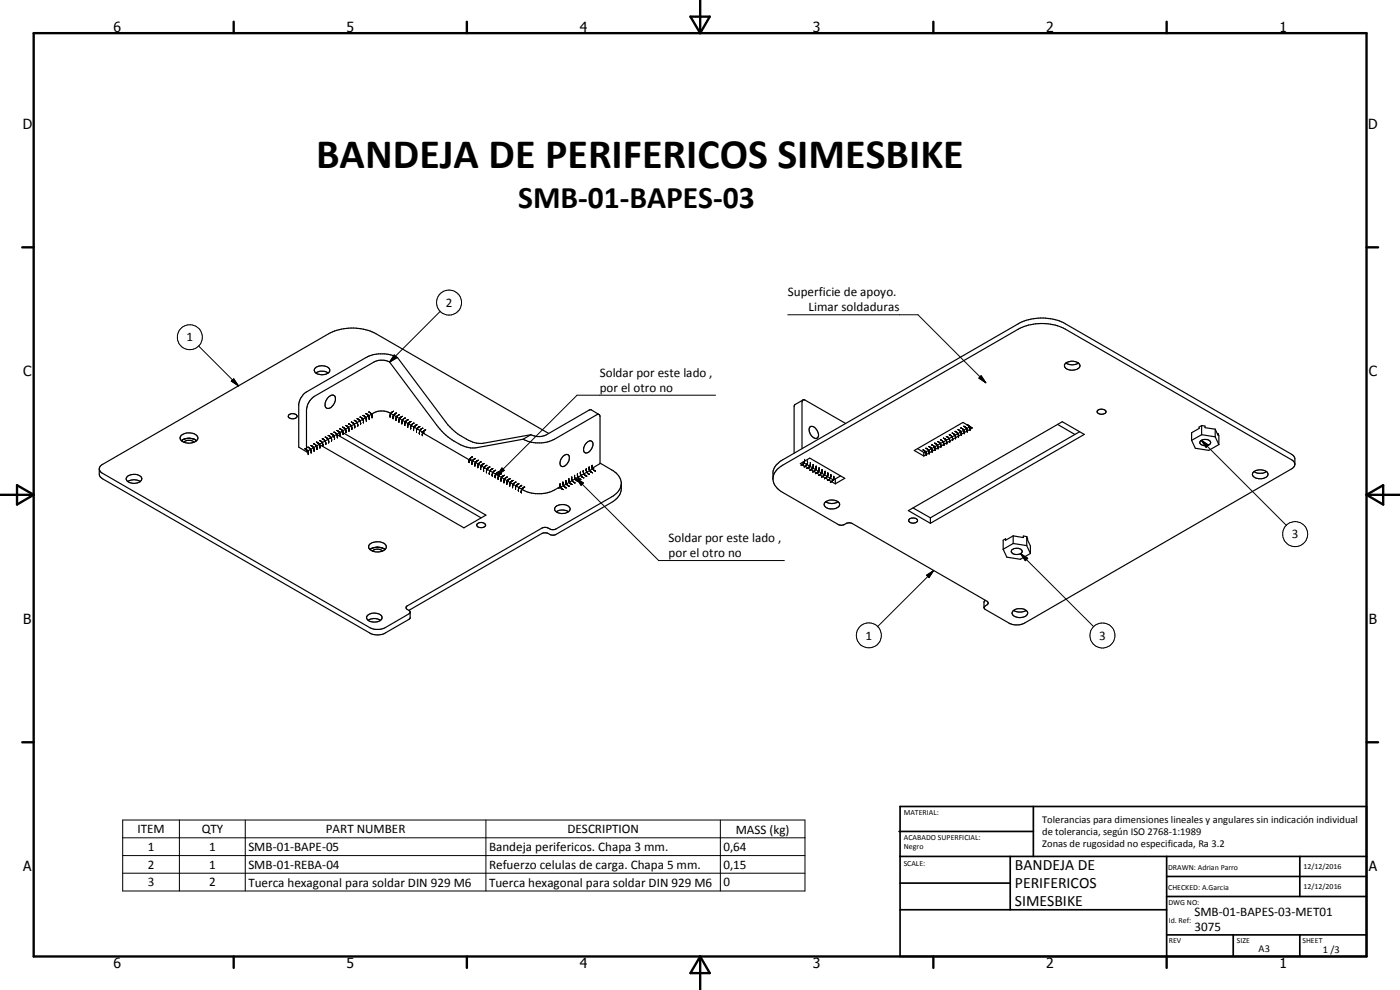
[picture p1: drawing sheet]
<svg xmlns="http://www.w3.org/2000/svg" width="420mm" height="297mm" viewBox="0 0 420 297" stroke-linecap="round" stroke-linejoin="round" font-family="sans-serif">
<g fill="none" stroke="#000" stroke-width=".35">
<path d="M94.5 110.5a3 3 0 0 1 4.5 .4 2.03 2.03 0 0 1-2.5 1.5 1.98 1.98 0 0 1-2.2-1.4zM94.8 111.9a3.6 3.6 0 0 1 3.7 0M98.2 119.5l1.1-.8a1.08 1.08 0 0 1 1.3 .2 1.08 1.08 0 0 1 0 1.4 2.42 2.42 0 0 1-2.5 2.2 1.78 1.78 0 0 1 0-2.7zM116.9 108.6a5.1 5.1 0 0 0-4.7 0l-17.9 10.3a5.2 5.2 0 0 0-2.3 4.1v12.6M116.9 108.6l14.2 19a17.8 17.8 0 0 0 10.1 6.8h1.6l14.2-2.6M119.3 107.3l-.5-.2a10.5 10.5 0 0 0-8-.3l-18.8 10.8a5.6 5.6 0 0 0-2.3 3.7v12.9l2.3 1.4M119.3 107.3l15.1 20.2a19.7 19.7 0 0 0 8.6 5.5l1.7 .1 14.6-2.7M119.3 107.3l-2.4 1.3M319.8 109a3.1 3.1 0 0 1 4.3 .5 1.37 1.37 0 0 1-1.6 1.5 2.3 2.3 0 0 1-3.1-1.4zM319.9 108.9a3.4 3.4 0 0 0 3.7 0M54.4 130.6a3.6 3.6 0 0 1 4.9 .5 1.91 1.91 0 0 1-2.3 1.9 2.34 2.34 0 0 1-3-1.8zM54.4 132.2a3.7 3.7 0 0 1 4.6 0"/>
<path d="M55.2 132.7a2.15 2.15 0 0 1 3 0M86.8 124.4a1.39 1.39 0 0 1 2.3 .7 1.56 1.56 0 0 1-2.6-.3zM101 130.3l43.4 25.1M102.4 129.5l43.4 25.1-6.6 3.8-43.4-25.1M126.8 129.6l-.2 .1 14.6 8.5 .2-.2M127.3 130.1v-.2l-10.4-6a5.1 5.1 0 0 0-4.7 0l-20.2 11.7M141 138v-.2l16 9.2a10.6 10.6 0 0 0 11.3-1.1v.3M159.3 130.4l-2.3 1.4M164.7 130l-51.9-29.9a15.6 15.6 0 0 0-14.1 0l-68.2 39.4-.5 .5-.2 .7M169 136.9a1.06 1.06 0 0 1 1.5-.5 1.06 1.06 0 0 1 .3 1.6 2.32 2.32 0 0 1-2.2 2 1.85 1.85 0 0 1 .2-2.8zM176.1 132.8a1.05 1.05 0 0 1 1.4-.4 1.05 1.05 0 0 1 .4 1.5 2.17 2.17 0 0 1-2.4 1.9 2.27 2.27 0 0 1 .6-3zM179.8 124.4l-2.4-1.4h-.5l-12.9 7.4a5.1 5.1 0 0 1-4.7 0"/>
<path d="M179.8 124.4h-.7l-12.7 7.4a10.2 10.2 0 0 1-9.4 0M179.8 124.4l.3 .6v14.1l-2.4 1.4v.3M180.1 138.9l3.4 2.1a5.2 5.2 0 0 1 3 5.7 4.9 4.9 0 0 1-3 4l-16.6 9.7a2.53 2.53 0 0 1-2.8-.5l-1.5 .2-39.9 23M240.2 139.1l2.8-1.6 10.5 6-2.8 1.7zM240.9 138.7l9.2 5.3 2.2-1.2M241 120l-2.5 1.5-.2 .5v14M243.2 128.1a2.03 2.03 0 0 1 2.4 1.9 1.06 1.06 0 0 1-.9 1.6 2.58 2.58 0 0 1-1.5-3.5zM253.8 127l-12.7-7.1-.4 .7v14M274.4 135.2l14.6-8.5 2.8 1.7-14.6 8.4zM277.2 135.7v1.1M291.2 128l-13.8 7.8-2-1.2M317.4 127.3l5.2 3"/>
<path d="M324 129.5l-44.8 25.9M329.3 123.2a1.72 1.72 0 0 1 2.6 .3 1.47 1.47 0 0 1-1.3 .8 1.47 1.47 0 0 1-1.3-.9zM357.6 132.1l1.1 2.4 4.1 .6 3-1.7M360.3 132.2a1.88 1.88 0 0 1 3 .7 1.91 1.91 0 0 1-3.2-.1zM360.6 127.7l-.7 .4v.5l-2.3 1.2v2.3M360.6 127.7l1 .1v.5l3.1 .5M360.6 127.7v2.7M360.6 130.4l4.1 .7M360.6 130.4l-3 1.7M364.7 128.8l.8 1.8v-.5M364.7 128.8v2.3M364.7 131.1l1.1 2.3"/>
<path d="M365.5 130.1l-.1 .2M365.5 130.1l.3 .6v2.7M388.6 139.3v-1.9l-1-1.1-67.9-39.1a15.2 15.2 0 0 0-14.1 0l-70.7 40.8a5.2 5.2 0 0 0-2.9 3.6 5.1 5.1 0 0 0 1.5 5.1l.9 .7 17.3 10.1 .8 .1 .9-.2a2.07 2.07 0 0 1 2.4-.3l40.4 23.3a.59 .59 0 0 1 .4 .5 .59 .59 0 0 1-.4 .6l-.9 .8M388.6 139.3l-.2-.7-.5-.5-68.2-39.3a15.6 15.6 0 0 0-14.1 0l-70.7 40.8a5.3 5.3 0 0 0-2.9 3.8M388.6 139.3l-.7 1.2-80.4 46.4a5.3 5.3 0 0 1-4.4 .2l-7.4-4.2-.4-.6M29.8 140.7l.2 .7 .5 .5 80.4 46.4a5.1 5.1 0 0 0 4.7 0l7.5-4.5M29.8 140.7l.1 2.1 .9 .9 80.1 46.2a4.8 4.8 0 0 0 4.7 0l7.3-4.2 .2-.2v-2l-.4-.4M38.4 144.5a3.4 3.4 0 0 1 3.7 0M38.4 144.5a3.5 3.5 0 0 0 3.7 0M38.4 144.5a1.09 1.09 0 0 1-.5-1.3 1.09 1.09 0 0 1 1.2-.7 2.63 2.63 0 0 1 3.5 1.2l-.5 .8M143.2 157.2a1.48 1.48 0 0 1 2.5 .5 1.62 1.62 0 0 1-2.6-.2zM166.8 152a3 3 0 0 1 4.3 .5 2.17 2.17 0 0 1-2.8 1.6 1.41 1.41 0 0 1-1.6-1.9z"/>
<path d="M166.9 153.5a3.6 3.6 0 0 1 3.7 0M178 140.3l.2 .2-10.5 6-.2-.1M186.5 145.2a5.3 5.3 0 0 1-3 3.9l-16.6 9.6a2.61 2.61 0 0 1-2.8-.4l-1.5 .2-40.5 23.4-.2 .3 .1 .4 .7 .5M247.8 150.5a3.4 3.4 0 0 0 3.7 0M247.9 150.5a3.1 3.1 0 0 1 4.1 .6 1.7 1.7 0 0 1-2 1.6 1.89 1.89 0 0 1-2.6-1.7zM250.7 143.7v1.5M272.6 153.2l46.2-26.7 6.6 3.8-46.2 26.7zM272.9 155.7l.2-.1a1.5 1.5 0 0 1 2.3 .7 1.53 1.53 0 0 1-2.7-.2zM274 152.4l5.2 3M279.2 155.4v1.6M376 141.8a3.1 3.1 0 0 1 4.5 .3 1.7 1.7 0 0 1-2 1.5 2.17 2.17 0 0 1-2.6-1.4zM376.3 141.5a3.4 3.4 0 0 0 3.8 0"/>
<path d="M110.8 163.4a3.5 3.5 0 0 1 5.1 .4 1.91 1.91 0 0 1-2.3 1.8 2.92 2.92 0 0 1-3-1.2zM111 164.9a3.9 3.9 0 0 1 4.5 0M111.8 165.4a2.19 2.19 0 0 1 3 0M301.1 164.8l1.1 2.4 4 .6 3-1.7M303.7 165a1.97 1.97 0 0 1 3.1 .5 1.85 1.85 0 0 1-3.3-.1zM304.1 160.8l-2.3 1.3v-.4l-.7 .4v2.7M304.1 160.8l3 .5v-.5l1 .2M304.1 160.8v2.3M304.1 163.1l4 .6M304.1 163.1l-3 1.7M308.1 161l1.1 2.8v2.3M308.1 161v2.7"/>
<path d="M308.1 163.7l1.1 2.4M110.2 184.7a3.1 3.1 0 0 1 4.4 .2 1.61 1.61 0 0 1-2 1.7 1.98 1.98 0 0 1-2.6-1.4zM110.5 186.1a3.5 3.5 0 0 1 3.7 0M295.7 180.1l-.4 .6v1.6M304.1 183.3a3.2 3.2 0 0 1 3.8-.2 1.13 1.13 0 0 1 .4 1.4 1.13 1.13 0 0 1-1.2 .7 2.43 2.43 0 0 1-3.4-1.3zM304.2 183.1a3.5 3.5 0 0 0 3.7 0"/>
</g>
<g fill="none" stroke="#000" stroke-width=".3">
<path d="M132.1 93.4l-15.2 15.2M236.4 94.4h39.1l20.4 20.5M59.6 103.8l12 12M69.4 114.3l.7-.6 1.5 2.1zM118.3 106.5l.7 .7-2.1 1.4zM214.7 118.6h-41.5l-24 23.9M294.5 112.7l1.4 2.2-2.1-1.4zM91.5 134.7l.9 .6 .1 1.1M92.4 134.2l.8 .6 .2 1.1M93.2 133.6l.9 .8 .2 1M94.1 133.1l.7 .5 .4 1.3M95 132.6l.8 .7 .2 1.1"/>
<path d="M95.9 132.2a1.42 1.42 0 0 1 .9 1.7M96.7 131.7l.9 .6 .1 1.1M97.6 131.1l.9 .7 .1 1.1M98.5 130.6l.8 .7 .2 1.1M99.3 130.1l.9 .7 .2 1.1M100.2 129.7l.7 .4 .3 1.3M101.1 129.2l.8 .6 .2 1.1M102 128.7l.6 .4 .4 .7-.1 .5M102.8 128.1a1.36 1.36 0 0 1 1 1.7M103.7 127.6l.9 .7 .1 1.1M104.6 127.1l.8 .7 .2 1.1M105.4 126.6a1.5 1.5 0 0 1 1.1 1.8"/>
<path d="M106.3 126.1l.8 .7 .2 1M107.2 125.6l.8 .7 .2 1M108.1 125.1l.8 .7 .1 1.1M108.9 124.6a1.44 1.44 0 0 1 1 1.8M109.8 124.1l.8 .7 .2 1.1M110.7 123.6l.5 .3a1.42 1.42 0 0 1 .5 1.4M118.1 123.4l-.3 .1a1.44 1.44 0 0 0-.7 1.6M118.9 123.9l-.8 .7-.1 1M119.8 124.4l-.8 .7-.1 1.1M120.7 124.9l-.8 .7-.2 1.1M121.6 125.4a1.43 1.43 0 0 0-1 1.8M122.5 125.9a1.5 1.5 0 0 0-1 1.8"/>
<path d="M123.3 126.4l-.8 .7-.1 1.1M124.2 127l-.8 .6-.1 1.1M125.1 127.5l-.8 .6-.2 1.1M126 128l-.8 .7-.2 1M126.9 128.5a1.5 1.5 0 0 0-1 1.7M127.8 129a1.52 1.52 0 0 0-1 1.7M141.8 137.1l-.8 .7-.2 1M142.7 137.6l-.5 .2a1.46 1.46 0 0 0-.6 1.5M143.5 138.1a1.47 1.47 0 0 0-1 1.7M144.4 138.6a1.52 1.52 0 0 0-1 1.7M145.3 139.1a1.5 1.5 0 0 0-1 1.7M146.1 139.6a1.46 1.46 0 0 0-1 1.8"/>
<path d="M177.7 139.6l.2 1.1 .8 .7M241.5 137.8l-.1 .9-1 .9M242.3 138.3l-.2 1.1-.8 .7M243.2 138.9a1.5 1.5 0 0 1-1 1.7M244 139.4l-.1 1-.8 .7M244.9 139.9l-.1 1-.9 .7M277 135l.8 .6 .2 1.1M277.9 134.5l.8 .7 .1 1M278.8 134a1.51 1.51 0 0 1 .9 1.7M279.6 133.5a1.48 1.48 0 0 1 1 1.7M280.5 133l.8 .6 .2 1.1M281.4 132.5l.8 .6 .2 1.1"/>
<path d="M282.3 132l.8 .6 .1 1.1M283.1 131.4a1.5 1.5 0 0 1 1 1.8M284 130.9l.7 .5 .3 1.3M284.9 130.4l.7 .5 .3 .7v.6M285.8 129.9l.8 .7 .2 1.1M286.6 129.4l.9 .7 .1 1M287.5 128.9l.8 .7 .2 1M288.4 128.4l.8 .7 .2 1M289.3 127.9l.8 .7 .2 1M290.1 127.4l.9 .7 .1 1M360.5 132.1l2.2 1.4-.7 .7zM360.5 132.1l25.5 25.5"/>
<path d="M147 140.1l-.8 .7-.2 1.1M147.9 140.6a1.51 1.51 0 0 0-1 1.8M148.7 141.1l-.4 .3a1.46 1.46 0 0 0-.6 1.4M149.6 141.6a1.5 1.5 0 0 0-1 1.7M150.5 142.1l-.8 .7-.2 1M150.7 140.4l.6 .7-2.1 1.4zM151.4 142.6l-.9 .7-.1 1.1M152.2 143.1l-.7 .5-.3 .7v.6M153.1 143.6l-.7 .5-.3 1.2M154 144.1a1.48 1.48 0 0 0-1 1.7M154.8 144.7l-.8 .6-.2 1M155.7 145.2l-.8 .6-.2 1.1"/>
<path d="M156.6 145.6a1.52 1.52 0 0 0-1 1.8M157.5 146.1l-.9 .7-.1 1.1M168.1 145.2l.2 1 .8 .7M168.9 144.7a1.55 1.55 0 0 0 1.1 1.7M169.8 144.1l.2 1.1 .8 .7M170.7 143.6v.3a1.36 1.36 0 0 0 1 1.5M171.6 143.1l.1 1.1 .9 .7M172.5 142.6l.1 1.1 .8 .7M173 143.5l2.1 1.4-.7 .7zM173 143.5l24.7 24.7h37.7M173.3 142.2a1.66 1.66 0 0 0 1 1.7M174.2 141.6l.3 1.3 .7 .5"/>
<path d="M175.1 141.1v.8l.5 .7 .5 .3M176 140.6a1.42 1.42 0 0 0 .9 1.8M176.8 140.1l.2 1.1 .8 .7M245.8 140.4l-.2 1-.8 .7M246.7 140.9l-.2 1-.8 .7M247.6 141.4a1.55 1.55 0 0 1-1 1.7M248.4 141.9l-.1 1.1-.8 .6M249.3 142.4v.6a1.44 1.44 0 0 1-1 1.1M250.2 142.9a1.5 1.5 0 0 1-1 1.8M278.1 172.6l2.1-1.4-1.4 2.1zM280.2 171.2l-16.8 16.8M306.3 166.1l2.1 1.4-.7 .7z"/>
<path d="M306.3 166.1l21.9 21.9M36.8 246h204.8v21.3h-204.8zM36.8 251.4h204.8M36.8 256.7h204.8M53.8 246v21.3M73.6 246v21.3M145.8 246v21.3M216.2 246v21.3M36.8 262h204.8"/>
<circle cx="134.8" cy="90.8" r="3.7"/>
<circle cx="57" cy="101.2" r="3.7"/>
<circle cx="388.7" cy="160.3" r="3.7"/>
<circle cx="260.8" cy="190.6" r="3.8"/>
<circle cx="330.9" cy="190.7" r="3.8"/>
</g>
<g fill="none" stroke="#000" stroke-width=".71">
<path d="M10.1 9.9h400v277.1h-400zM70.1 6.5v3.4M140.1 6.5v3.4M207.2 5h5.8l-2.9 4.9zM210.1 0v9.9M280.1 6.5v3.4M350.1 6.5v3.4M6.7 74.2h3.4M410.1 74.2h3.5M.1 148.5h10M5.1 145.6l5 2.9-5 2.9zM410.1 148.5h10"/>
<path d="M410.1 148.5l5-2.9v5.8zM6.7 222.7h3.4M410.1 222.7h3.5M70.1 287v3.4M140.1 287v3.4M210.1 287v10M210.1 287l2.9 5h-5.8zM280.1 287v3.4M350.1 287v3.4"/>
</g>
<g fill="none" stroke="#000" stroke-width=".51">
<path d="M269.8 249.5h40.3M270.1 242h140v45h-140zM270.1 257h140M303.2 257v16M310.1 242v15M350.1 257v30M390.1 257v12M270.1 265h33.1M270.1 273h80M350.1 269h60M350.1 263h60M350.1 280.5h60"/>
<path d="M370.1 280.5v6.5M390.1 280.5v6.5"/>
</g>
<path d="M69.4 114.3l.7-.6 1.5 2.1zM118.3 106.5l.7 .7-2.1 1.4zM294.5 112.7l1.4 2.2-2.1-1.4zM360.5 132.1l2.2 1.4-.7 .7zM150.7 140.4l.6 .7-2.1 1.4zM173 143.5l2.1 1.4-.7 .7zM278.1 172.6l2.1-1.4-1.4 2.1zM306.3 166.1l2.1 1.4-.7 .7z" fill="#000"/>
<text font-size="12.6" x="94.9" y="50.5">BANDEJA DE PERIFERICOS SIMESBIKE</text>
<text font-size="9.4" x="155.5" y="62.3">SMB-01-BAPES-03</text>
<g font-size="4.7">
<text x="304.6" y="261.1">BANDEJA DE</text>
<text x="304.6" y="266.5">PERIFERICOS</text>
<text x="304.6" y="271.9">SIMESBIKE</text>
</g>
<g font-size="4.2">
<text x="34" y="9.6">6</text>
<text x="104" y="9.6">5</text>
<text x="174" y="9.6">4</text>
<text x="244" y="9.6">3</text>
<text x="314" y="9.6">2</text>
<text x="384" y="9.6">1</text>
<text x="6.8" y="38.7">D</text>
<text x="410.6" y="38.7">D</text>
<text x="7" y="112.9">C</text>
<text x="410.8" y="112.9">C</text>
<text x="7" y="187.1">B</text>
<text x="410.8" y="187.1">B</text>
<text x="7" y="261.4">A</text>
<text x="410.8" y="261.4">A</text>
<text x="34" y="290.4">6</text>
<text x="104" y="290.4">5</text>
<text x="174" y="290.4">4</text>
<text x="244" y="290.4">3</text>
<text x="314" y="290.4">2</text>
<text x="384" y="290.4">1</text>
</g>
<g font-size="3.9">
<text x="236.4" y="88.9">Superficie de apoyo.</text>
<text x="133.8" y="92.1">2</text>
<text x="242.7" y="93.4">Limar soldaduras</text>
<text x="56" y="102.4">1</text>
<text x="180" y="113">Soldar por este lado ,</text>
<text x="180" y="117.5">por el otro no</text>
<text x="387.7" y="161.5">3</text>
<text x="200.6" y="162.7">Soldar por este lado ,</text>
<text x="200.6" y="167.2">por el otro no</text>
<text x="259.8" y="191.9">1</text>
<text x="329.9" y="191.9">3</text>
<text x="41.3" y="250">ITEM</text>
<text x="60.5" y="250">QTY</text>
<text x="97.8" y="250">PART NUMBER</text>
<text x="170.3" y="250">DESCRIPTION</text>
<text x="220.8" y="250.1">MASS (kg)</text>
<text x="44.4" y="255.3">1</text>
<text x="62.7" y="255.3">1</text>
<text x="74.5" y="255.3">SMB-01-BAPE-05</text>
<text x="146.8" y="255.4">Bandeja perifericos. Chapa 3 mm.</text>
<text x="217.1" y="255.3">0,64</text>
<text x="44.4" y="260.6">2</text>
<text x="62.7" y="260.6">1</text>
<text x="74.5" y="260.6">SMB-01-REBA-04</text>
<text x="146.8" y="260.7">Refuerzo celulas de carga. Chapa 5 mm.</text>
<text x="217.1" y="260.6">0,15</text>
<text x="44.4" y="265.9">3</text>
<text x="62.7" y="265.9">2</text>
<text x="74.5" y="266">Tuerca hexagonal para soldar DIN 929 M6</text>
<text x="146.8" y="266">Tuerca hexagonal para soldar DIN 929 M6</text>
<text x="217.1" y="265.9">0</text>
<text x="358.5" y="275">SMB-01-BAPES-03-MET01</text>
<text x="358.5" y="279.4">3075</text>
</g>
<g font-size="3.1">
<text x="312.7" y="246.8">Tolerancias para dimensiones lineales y angulares sin indicación individual</text>
<text x="312.7" y="250.4">de tolerancia, según ISO 2768-1:1989</text>
<text x="312.7" y="254">Zonas de rugosidad no especificada, Ra 3.2</text>
<text x="377.7" y="285.6">A3</text>
<text x="397" y="285.9">1 /3</text>
</g>
<g font-size="2.4">
<text x="271.2" y="244.4">MATERIAL:</text>
<text x="271.3" y="252">ACABADO SUPERFICIAL:</text>
<text x="271.3" y="254.6">Negro</text>
<text x="271.2" y="259.7">SCALE:</text>
<text x="350.6" y="261">DRAWN: Adrian Parro</text>
<text x="391.2" y="260.6">12/12/2016</text>
<text x="350.6" y="267">CHECKED: A.Garcia</text>
<text x="391.2" y="266.7">12/12/2016</text>
<text x="350.6" y="271.4">DWG NO:</text>
<text x="350.8" y="276.9">Id. Ref:</text>
<text x="350.8" y="282.8">REV</text>
<text x="371.2" y="282.9">SIZE</text>
<text x="390.9" y="282.9">SHEET</text>
</g>
</svg>
